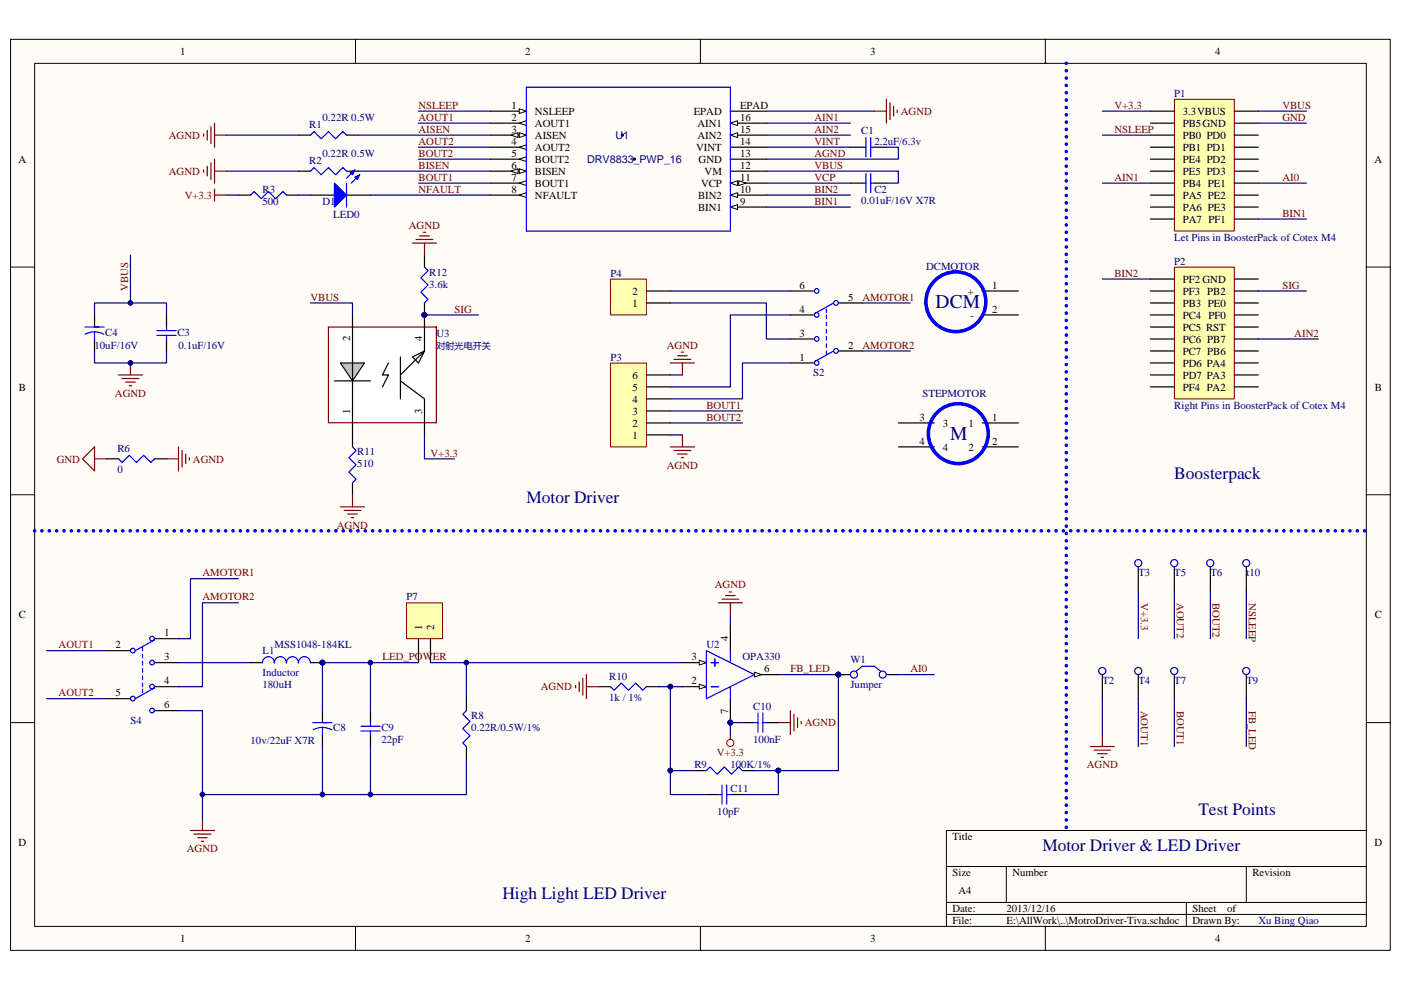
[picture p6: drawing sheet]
<svg xmlns="http://www.w3.org/2000/svg" width="297mm" height="210mm" viewBox="0 0 297 210" stroke-linecap="round" stroke-linejoin="round" font-family="sans-serif">
<path d="M2.3 8.4h292.5v193.2h-292.5z" fill="#fffcf8"/>
<path d="M2.2 8.3h292.6v193.3h-292.6z" fill="none" stroke="#000" stroke-width=".21"/>
<path d="M7.4 13.5h282.3v183h-282.3z" fill="#fffcf8"/>
<g fill="none" stroke="#000" stroke-width=".21">
<path d="M7.3 13.4h282.4v183.1h-282.4zM75.4 8.3v5.1M148.5 8.3v5.1M221.6 8.3v5.1M2.2 56.6h5.1M289.7 56.6h5.1M2.2 104.9h5.1M289.7 104.9h5.1M2.2 153.3h5.1M289.7 153.3h5.1M289.7 176.1h-89v20.4M75.4 196.5v5.1"/>
<path d="M148.5 196.5v5.1M200.7 183.8h89M200.7 191.4h89M200.7 194h89M213.4 183.8v7.6M221.6 196.5v5.1M251.5 191.4v5.1M264.2 183.8v7.6"/>
</g>
<path d="M104 23.6h7.6" fill="none" stroke="#000" stroke-width=".25"/>
<path d="M110.1 23.1l1.5 .5-1.5 .5z" fill="#fffcf8" stroke="#000" stroke-width=".21"/>
<path d="M104 26.1h7.6" fill="none" stroke="#000" stroke-width=".25"/>
<path d="M110.1 26.1l1.5-.5v1z" fill="#fffcf8" stroke="#000" stroke-width=".21"/>
<path d="M104 28.7h7.6" fill="none" stroke="#000" stroke-width=".25"/>
<g fill="#fffcf8" stroke="#000" stroke-width=".21">
<path d="M110.1 28.2l1.5 .5-1.5 .5z"/>
<path d="M108.3 28.7l1.5-.5v1z"/>
</g>
<path d="M104 31.2h7.6" fill="none" stroke="#000" stroke-width=".25"/>
<path d="M110.1 31.2l1.5-.5v1z" fill="#fffcf8" stroke="#000" stroke-width=".21"/>
<path d="M104 33.8h7.6" fill="none" stroke="#000" stroke-width=".25"/>
<path d="M110.1 33.8l1.5-.5v1z" fill="#fffcf8" stroke="#000" stroke-width=".21"/>
<path d="M104 36.3h7.6" fill="none" stroke="#000" stroke-width=".25"/>
<g fill="#fffcf8" stroke="#000" stroke-width=".21">
<path d="M110.1 35.8l1.5 .5-1.5 .5z"/>
<path d="M108.3 36.3l1.5-.5v1z"/>
</g>
<path d="M104 38.8h7.6" fill="none" stroke="#000" stroke-width=".25"/>
<path d="M110.1 38.8l1.5-.5v1z" fill="#fffcf8" stroke="#000" stroke-width=".21"/>
<path d="M104 41.4h7.6" fill="none" stroke="#000" stroke-width=".25"/>
<path d="M110.1 41.4l1.5-.5v1z" fill="#fffcf8" stroke="#000" stroke-width=".21"/>
<path d="M154.9 43.9h7.6" fill="none" stroke="#000" stroke-width=".25"/>
<path d="M154.9 43.9l1.5-.5v1z" fill="#fffcf8" stroke="#000" stroke-width=".21"/>
<path d="M154.9 41.4h7.6" fill="none" stroke="#000" stroke-width=".25"/>
<path d="M154.9 41.4l1.5-.5v1z" fill="#fffcf8" stroke="#000" stroke-width=".21"/>
<path d="M154.9 38.8h7.6" fill="none" stroke="#000" stroke-width=".25"/>
<g fill="#fffcf8" stroke="#000" stroke-width=".21">
<path d="M154.9 38.8l1.5-.5v1z"/>
<path d="M156.6 38.3l1.6 .5-1.6 .5z"/>
</g>
<path d="M154.9 36.3h7.6M154.9 33.8h7.6M154.9 31.2h7.6M154.9 28.7h7.6" fill="none" stroke="#000" stroke-width=".25"/>
<path d="M154.9 28.7l1.5-.5v1z" fill="#fffcf8" stroke="#000" stroke-width=".21"/>
<path d="M154.9 26.1h7.6" fill="none" stroke="#000" stroke-width=".25"/>
<path d="M154.9 26.1l1.5-.5v1z" fill="#fffcf8" stroke="#000" stroke-width=".21"/>
<path d="M154.9 23.6h7.6" fill="none" stroke="#000" stroke-width=".25"/>
<path d="M111.6 18.5h43.3v30.5h-43.3z" fill="none" stroke="#00f" stroke-width=".25"/>
<g fill="#000080" stroke="#000080" stroke-width=".21">
<path d="M134.3 33.6h.4v.3h-.4z" fill-rule="evenodd"/>
<circle cx="132" cy="28.7" r=".24"/>
</g>
<path d="M249 21.1h12.7v27.9h-12.7z" fill="#ffffb0"/>
<path d="M249 21.1h12.7v27.9h-12.7z" fill="none" stroke="#800000" stroke-width=".21"/>
<g fill="none" stroke="#000" stroke-width=".25">
<path d="M243.9 23.6h5.1M243.9 26.1h5.1M243.9 28.7h5.1M243.9 31.2h5.1M243.9 33.8h5.1M243.9 36.3h5.1M243.9 38.8h5.1M261.7 23.6h5.1M261.7 26.1h5.1M261.7 28.7h5.1M261.7 31.2h5.1M261.7 33.8h5.1"/>
<path d="M261.7 36.3h5.1M261.7 38.8h5.1M243.9 41.4h5.1M243.9 43.9h5.1M243.9 46.5h5.1M261.7 41.4h5.1M261.7 43.9h5.1M261.7 46.5h5.1"/>
</g>
<path d="M249 56.7h12.7v27.9h-12.7z" fill="#ffffb0"/>
<path d="M249 56.7h12.7v27.9h-12.7z" fill="none" stroke="#800000" stroke-width=".21"/>
<g fill="none" stroke="#000" stroke-width=".25">
<path d="M63.3 28.7h2.5M63.3 36.3h2.5M73.5 28.7h2.5M73.5 36.3h2.5M180.3 31.2h2.5M180.3 38.8h2.5M185.4 31.2h2.5M185.4 38.8h2.5M50.6 41.4h2.5M60.7 41.4h2.6M243.9 59.2h5.1M261.7 59.2h5.1"/>
<path d="M20 66.8v2.6M20 71.9v2.5M35.3 66.8v2.6M35.3 71.9v2.5M167.6 61.7h5.1M167.6 66.8h5.1M167.6 71.9h5.1M167.6 77h5.1M177.8 64.3h5M177.8 74.4h5M243.9 61.7h5.1M243.9 64.3h5.1"/>
<path d="M243.9 66.8h5.1M243.9 69.4h5.1M243.9 71.9h5.1M243.9 74.4h5.1M243.9 77h5.1M243.9 79.5h5.1M261.7 61.7h5.1M261.7 64.3h5.1M261.7 66.8h5.1M261.7 69.4h5.1M261.7 71.9h5.1M261.7 74.4h5.1"/>
<path d="M261.7 77h5.1M261.7 79.5h5.1M22.6 97.3h2.5M32.8 97.3h2.5M243.9 82.1h5.1M261.7 82.1h5.1M22.6 138h5.1M32.8 135.5h5M22.6 148.2h5.1M32.8 140.5h5M32.8 145.6h5M32.8 150.7h5"/>
<path d="M53.1 140.5h2.5M65.8 140.5h2.6M68.4 150.7v2.6M68.4 155.8v2.5"/>
</g>
<g fill="none" stroke="#00f" stroke-width=".25">
<path d="M65.8 28.7l.8-.8 1.5 1.5 1.5-1.5 1.6 1.5 1.5-1.5 .8 .8M65.8 36.3l.8-.8 1.5 1.6 1.5-1.6 1.6 1.6 1.5-1.6 .8 .8M182.8 31.2h.8M182.8 38.8h.8M183.6 29.2v4.1M183.6 36.8v4.1M184.6 29.2v4.1M184.6 36.8v4.1M184.6 31.2h.8M184.6 38.8h.8M53.1 41.4l.8-.8 1.5 1.5 1.5-1.5 1.6 1.5 1.5-1.5 .7 .8M18 69.4h4.1"/>
<path d="M18.1 70.9l.7-.3 1.2-.2 .9 .1 1.1 .4M20 70.4v1.5M33.3 71.1h4M33.3 70.1h4M35.3 69.4v.7M35.3 71.1v.8M175.2 65.5v.8M175.2 66.8v.8M175.2 68.3v.8M175.2 69.9v.7M175.2 71.4v.8M175.2 72.9v.8"/>
<path d="M175.2 74.4v.8M176.7 74.4l-4 2.3M176.7 64.3l-4 2.2M25.1 97.3l.8 .8 1.5-1.5 1.5 1.5 1.6-1.5 1.5 1.5 .8-.8M30.2 137.2v.8M30.2 138.8v.7M32.8 135.7l-4.1 2.3M30.2 140.3v.8M30.2 141.8v.8M30.2 143.3v.8M30.2 144.9v.7M30.2 146.2v.7"/>
<path d="M32.8 145.9l-4.1 2.3M55.6 140.5a1.27 1.27 0 0 1 1.3-1.2 1.27 1.27 0 0 1 1.3 1.3v-.1M58.2 140.5v.1a1.26 1.26 0 0 1 1.2-1.3 1.26 1.26 0 0 1 1.3 1.3v-.1M60.7 140.5v.1a1.26 1.26 0 0 1 1.3-1.3 1.26 1.26 0 0 1 1.3 1.3v-.1a1.25 1.25 0 0 1 1.3-1.2 1.27 1.27 0 0 1 1.2 1.3v-.1M66.3 153.3h4.1M66.4 154.8l1.1-.4 .9-.1 1.2 .2 .8 .3M68.4 154.3v1.5"/>
<circle cx="173.2" cy="77" r=".49"/>
<circle cx="173.2" cy="66.8" r=".49"/>
<circle cx="173.2" cy="71.9" r=".49"/>
<circle cx="173.2" cy="61.7" r=".49"/>
<circle cx="177.2" cy="64.3" r=".5"/>
<circle cx="177.2" cy="74.4" r=".5"/>
<circle cx="28.2" cy="138" r=".49"/>
<circle cx="32.2" cy="135.5" r=".49"/>
<circle cx="28.2" cy="148.2" r=".49"/>
<circle cx="32.2" cy="140.5" r=".49"/>
<circle cx="32.2" cy="150.7" r=".49"/>
<circle cx="32.2" cy="145.6" r=".49"/>
</g>
<g fill="none" stroke="#800000" stroke-width=".25">
<path d="M43.2 28.4v.5M43.2 36v.6M43.9 27.6v2.1M43.9 35.3v2M44.7 26.9v3.6M44.7 34.5v3.6M45.5 28.7h2.5M45.5 36.3h2.5M45.5 26.1v5.1M45.5 33.8v5M185.4 23.6h2.5M187.9 21v5.1"/>
<path d="M188.7 21.8v3.6M189.5 22.6v2M190.2 23.3v.5M45.5 41.4h2.5M45.5 40.1v2.6M25.1 79.5h5.1M27.7 77v2.5M17.5 97.3l2.5-2.5v5.1zM20 97.3h2.6M25.9 80.3h3.5M26.6 81h2.1M27.4 81.8h.5"/>
<path d="M35.3 97.3h2.5M37.8 94.8v5.1M38.6 95.5v3.6M39.4 96.3v2M40.1 97.1v.5M40.4 176.1h5.1M41.1 176.9h3.6M41.9 177.7h2M42.7 178.4h.5M42.9 173.6v2.5"/>
</g>
<g fill="none" stroke="#000080" stroke-width=".25">
<path d="M48 28.7h15.3M48 36.3h15.3M76 28.7h28M76 36.3h28M88.7 23.6h15.3M88.7 26.1h15.3M88.7 31.2h15.3M88.7 33.8h15.3M88.7 38.8h15.3M162.5 36.3h28v2.5h-2.6M162.5 23.6h22.9M162.5 26.1h17.8"/>
<path d="M162.5 31.2h17.8M162.5 38.8h17.8M162.5 28.7h17.8M187.9 31.2h2.6v2.6h-28M233.7 23.6h10.2M233.7 38.8h10.2M233.7 28.7h10.2M266.8 23.6h10.2M266.8 26.1h10.2M48 41.4h2.6M63.3 41.4h2.5M78.5 41.4h25.5"/>
<path d="M162.5 41.4h17.8M162.5 43.9h17.8M233.7 59.2h10.2M266.8 46.5h10.2M20 74.4v2.6h15.3v-2.6M20 66.8v-2.5h15.3v2.5M182.8 64.3h10.2M182.8 74.4h10.2M266.8 71.9h12.7M9.9 138h12.7M50.6 122.7h-10.2v12.8h-2.6M50.6 127.8h-7.7v17.8h-5.1"/>
<path d="M9.9 148.2h12.7M37.8 150.7h5.1v22.9M37.8 140.5h15.3"/>
</g>
<g fill="#000080" stroke="#000080" stroke-width=".21">
<circle cx="27.7" cy="77" r=".49"/>
<circle cx="68.4" cy="140.5" r=".49"/>
</g>
<path d="M226.1 13.4v162.7M7.3 112.6h282.4" fill="none" stroke="#00f" stroke-width=".76" stroke-dasharray="0 1.5"/>
<path d="M86.2 127.9h7.6v7.6h-7.6z" fill="#ffffb0"/>
<g fill="none" stroke="#800000" stroke-width=".21">
<path d="M86.2 127.9h7.6v7.6h-7.6z"/>
<circle cx="154.8" cy="157.6" r=".75"/>
</g>
<g fill="none" stroke="#000" stroke-width=".25">
<path d="M65.8 41.4h5.1M73.5 41.4h5M88.7 135.5v5M91.3 135.5v5M241.3 120.2v5.1M249 120.2v5.1M256.6 120.2v5.1M264.2 120.2v5.1M78.5 150.7v2.6M78.5 155.8v2.5M98.9 148.2v2.5M98.9 158.3v2.6"/>
<path d="M126.9 145.6h2.5M137.1 145.6h2.5M144.7 145.6h5.1M157.4 153.3h2.6M162.5 153.3h2.5M177.8 143.1h2.5M187.9 143.1h2.6M233.7 143.1v5.1M241.3 143.1v5.1M249 143.1v5.1M264.2 143.1v5.1M147.2 163.4h2.6"/>
<path d="M149.8 168.5h2.5M154.9 168.5h2.5M157.4 163.4h2.6"/>
</g>
<g fill="none" stroke="#00f" stroke-width=".25">
<path d="M73.5 38.8v5.1M75.2 36l-1.7 1.8M76.3 37.1l-1.8 1.7M76.5 154h4.1M76.5 155h4.1M78.5 153.3v.7M78.5 155v.8M98.9 150.7l-.8 .8 1.5 1.5-1.5 1.5 1.5 1.6-1.5 1.5 .8 .7M129.4 145.6l.8 .8 1.5-1.5 1.5 1.5 1.6-1.5 1.5 1.5 .8-.8M160 153.3h.7M160.7 151.2v4.1M161.7 151.2v4.1"/>
<path d="M161.7 153.3h.8M186.7 142.3l-1.3-1h-2.6l-1.2 1M149.8 163.4l.7-.7 1.6 1.5 1.5-1.5 1.5 1.5 1.5-1.5 .8 .7M152.3 168.5h.8M153.1 166.5v4.1M154.1 166.5v4.1M154.1 168.5h.8"/>
<circle cx="241.3" cy="119.4" r=".75"/>
<circle cx="249" cy="119.4" r=".75"/>
<circle cx="256.6" cy="119.4" r=".75"/>
<circle cx="264.2" cy="119.4" r=".75"/>
<circle cx="181" cy="143.1" r=".75"/>
<circle cx="187.1" cy="143.1" r=".75"/>
<circle cx="233.7" cy="142.3" r=".75"/>
<circle cx="241.3" cy="142.3" r=".75"/>
<circle cx="249" cy="142.3" r=".75"/>
<circle cx="264.2" cy="142.3" r=".75"/>
</g>
<g fill="none" stroke="#000080" stroke-width=".25">
<path d="M241.3 125.3v10.2M249 125.3v10.2M256.6 125.3v10.2M264.2 125.3v10.2M68.4 158.3v10.2M78.5 140.5v10.2M78.5 158.3v10.2M88.7 140.5h-20.3v10.2M98.9 140.5v7.7M165 143.1h12.8M190.5 143.1h7.6M233.7 148.2v7.6"/>
<path d="M241.3 148.2v10.1M249 148.2v10.1M264.2 148.2v10.1M98.9 160.9v7.6h-56"/>
</g>
<g fill="#000080" stroke="#000080" stroke-width=".21">
<circle cx="42.9" cy="168.5" r=".49"/>
<circle cx="68.4" cy="140.5" r=".49"/>
<circle cx="177.7" cy="143.1" r=".5"/>
<circle cx="98.9" cy="140.5" r=".49"/>
<circle cx="68.4" cy="168.5" r=".49"/>
<circle cx="78.5" cy="140.5" r=".5"/>
<circle cx="78.5" cy="168.5" r=".5"/>
</g>
<g fill="none" stroke="#800000" stroke-width=".25">
<path d="M152.3 127.8h5.1M153.1 127.1h3.5M153.8 126.3h2.1M154.6 125.6h.5M154.9 127.8v2.6M154.9 155.8v1M165 153.3h2.6M167.6 150.7v5.1M168.3 151.5v3.5M169.1 152.3v2M169.9 153v.5M231.2 158.3h5.1"/>
<path d="M231.9 159.1h3.6M232.7 159.9h2M233.7 155.8v2.5M233.5 160.6h.5"/>
</g>
<g fill="#00f" stroke="#00f" stroke-width=".25">
<path d="M70.9 38.8l2.6 2.6-2.6 2.5z"/>
<path d="M75.2 37.6l1.1-.5-.5 1z"/>
<path d="M74.2 36.6l1-.6-.5 1.1z"/>
</g>
<path d="M148.2 145.1l1.6 .5-1.6 .6z" fill="#fffcf8" stroke="#000" stroke-width=".21"/>
<path d="M144.7 140.5h5.1" fill="none" stroke="#000" stroke-width=".25"/>
<path d="M148.2 140l1.6 .5-1.6 .6z" fill="#fffcf8" stroke="#000" stroke-width=".21"/>
<path d="M160 143.1h5" fill="none" stroke="#000" stroke-width=".25"/>
<path d="M160 142.6l1.5 .5-1.5 .5z" fill="#fffcf8" stroke="#000" stroke-width=".21"/>
<path d="M90 54.1v2.5M90 64.3v2.5M74.7 92.2v2.6M74.7 102.4v2.5M154.9 132.9v5.1M154.9 148.2v5.1" fill="none" stroke="#000" stroke-width=".25"/>
<g fill="#000080" stroke="#000080" stroke-width=".21">
<circle cx="154.8" cy="153.3" r=".49"/>
<circle cx="142.1" cy="163.4" r=".49"/>
<circle cx="165" cy="163.4" r=".5"/>
<circle cx="177.7" cy="143.1" r=".5"/>
<circle cx="142.1" cy="145.6" r=".49"/>
<circle cx="27.7" cy="64.3" r=".49"/>
<circle cx="90" cy="66.8" r=".5"/>
</g>
<path d="M90 56.6l.8 .8-1.6 1.5 1.6 1.6-1.6 1.5 1.6 1.5-.8 .8M74.7 94.8l.8 .7-1.5 1.6 1.5 1.5-1.5 1.5 1.5 1.5-.8 .8M149.8 138l10.2 5.1-10.2 5.1zM151.6 139.8v1.5M154.9 138v2.5M150.8 145.6h1.5M150.8 140.5h1.5M154.9 145.6v2.6" fill="none" stroke="#00f" stroke-width=".25"/>
<g fill="none" stroke="#000080" stroke-width=".25">
<path d="M266.8 38.8h10.2M27.7 54.1v10.2M266.8 61.7h10.2M142.1 87.2h15.3M142.1 89.7h15.3M154.9 130.4v2.5M91.3 140.5h53.4M139.6 145.6h2.5M144.7 145.6h-2.6v17.8M157.4 153.3h-2.5v2.5M177.8 143.1v20.3h-12.8M147.2 163.4h-5.1v5.1h7.7"/>
<path d="M160 163.4h5M165 163.4v5.1h-7.6"/>
</g>
<path d="M122 145.4v.5M122.8 144.6v2.1M123.6 143.9v3.5M124.3 143.1v5.1M124.3 145.6h2.6" fill="none" stroke="#800000" stroke-width=".25"/>
<path d="M129.5 77h7.6v17.8h-7.6z" fill="#ffffb0"/>
<path d="M129.4 77h7.7v17.8h-7.7z" fill="none" stroke="#800000" stroke-width=".21"/>
<path d="M137.1 79.5h5M208.3 61.7h7.6M208.3 66.8h7.6M137.1 92.2h5M137.1 89.7h5M137.1 87.2h5M137.1 84.6h5M137.1 82.1h5M190.5 89.7h7.6M190.5 94.8h7.6M208.3 89.7h7.6M208.3 94.8h7.6" fill="none" stroke="#000" stroke-width=".25"/>
<path d="M142.1 77h5.1M142.9 76.2h3.6M143.7 75.5h2M144.4 74.7h.5M144.7 77v2.5M142.1 94.8h5.1M142.9 95.5h3.6M143.7 96.3h2M144.4 97.1h.5M144.7 92.2v2.6" fill="none" stroke="#800000" stroke-width=".25"/>
<path d="M142.1 79.5h2.6M167.6 66.8h-12.7v15.3h-12.8M167.6 77h-10.2v7.6h-15.3M142.1 92.2h2.6" fill="none" stroke="#000080" stroke-width=".25"/>
<g fill="none" stroke="#00f" stroke-width=".76">
<circle cx="202.7" cy="64" r="6.3"/>
<circle cx="203.2" cy="92" r="6.3"/>
</g>
<path d="M129.5 59.2h7.6v7.6h-7.6z" fill="#ffffb0"/>
<path d="M129.4 59.2h7.7v7.6h-7.7z" fill="none" stroke="#800000" stroke-width=".21"/>
<path d="M137.1 64.3h5M137.1 61.7h5" fill="none" stroke="#000" stroke-width=".25"/>
<path d="M142.1 64.3h20.4v7.6h5.1M142.1 61.7h25.5" fill="none" stroke="#000080" stroke-width=".25"/>
<path d="M69.6 69.4v20.3h22.9v-20.3z" fill-rule="evenodd" fill="#fff" stroke="#800000" stroke-width=".25"/>
<path d="M72.2 77h5.1l-2.6 3.8z" fill="#c0c0c0" stroke="#110f0a" stroke-width=".25"/>
<path d="M74.7 66.8v25.4M82.4 77l-1.3 2.5h1.3l-1.3 2.6M84.9 75.7v8.9M90 66.8v7.6l-2.5 1.3 1.2 1.3 1.3-2.6-5.1 5.1M70.9 80.8h7.6M84.9 80.8l5.1 3.8v7.6" fill="none" stroke="#000" stroke-width=".25"/>
<circle cx="90" cy="66.8" r=".5" fill="#000080" stroke="#000080" stroke-width=".21"/>
<path d="M87.5 51.6h5M88.2 50.8h3.6M89 50h2M89.7 49.3h.6M90 51.6v2.5M72.2 107.5h5.1M73 108.3h3.5M73.7 109h2.1M74.5 109.8h.5M74.7 104.9v2.6" fill="none" stroke="#800000" stroke-width=".25"/>
<path d="M65.8 64.3h8.9v2.5M90 66.8h11.4M90 92.2v5.1h6.3" fill="none" stroke="#000080" stroke-width=".25"/>
<g font-size="4.1" fill="#000080">
<text x="198.4" y="65.4">DCM</text>
<text x="201.4" y="93.4">M</text>
</g>
<g font-size="3.7" fill="#000080">
<text x="249" y="101.6">Boosterpack</text>
<text x="111.6" y="106.7">Motor Driver</text>
<text x="254.1" y="172.8">Test Points</text>
<text x="221" y="180.4">Motor Driver &amp; LED Driver</text>
<text x="106.5" y="190.6">High Light LED Driver</text>
</g>
<g font-size="2.3">
<text x="38.2" y="11.7">1</text>
<text x="111.4" y="11.7">2</text>
<text x="184.5" y="11.7">3</text>
<text x="257.6" y="11.7">4</text>
<text x="108.4" y="23.1">1</text>
<text x="156.9" y="23.1">EPAD</text>
<text x="108.4" y="25.6">2</text>
<text x="108.4" y="28.2">3</text>
<text x="113.4" y="24.4">NSLEEP</text>
<text x="113.4" y="26.9">AOUT1</text>
<text x="113.4" y="29.5">AISEN</text>
<text x="147.1" y="24.4">EPAD</text>
<text x="147.9" y="29.5">AIN2</text>
<text x="147.9" y="26.9">AIN1</text>
<text x="156.9" y="28.2">15</text>
<text x="156.9" y="25.6">16</text>
<text x="250.8" y="24.4">3.3VBUS</text>
<text x="250.8" y="26.9">PB5GND</text>
<text x="250.8" y="29.5">PB0 PD0</text>
<text x="4" y="34.5">A</text>
<text x="108.4" y="30.7">4</text>
<text x="108.4" y="33.3">5</text>
<text x="108.4" y="35.8">6</text>
<text x="113.4" y="32">AOUT2</text>
<text x="113.4" y="34.5">BOUT2</text>
<text x="147.6" y="32">VINT</text>
<text x="148.1" y="34.5">GND</text>
<text x="156.9" y="33.3">13</text>
<text x="156.9" y="30.7">14</text>
<text x="156.9" y="35.8">12</text>
<text x="250.8" y="32">PB1 PD1</text>
<text x="250.8" y="34.5">PE4 PD2</text>
<text x="291.4" y="34.5">A</text>
<text x="108.4" y="38.4">7</text>
<text x="108.4" y="40.9">8</text>
<text x="113.4" y="37.1">BISEN</text>
<text x="113.4" y="39.6">BOUT1</text>
<text x="148.6" y="39.6">VCP</text>
<text x="149.4" y="37.1">VM</text>
<text x="156.9" y="40.9">10</text>
<text x="156.9" y="38.4">11</text>
<text x="250.8" y="37.1">PE5 PD3</text>
<text x="250.8" y="39.6">PB4 PE1</text>
<text x="113.4" y="42.2">NFAULT</text>
<text x="148" y="44.7">BIN1</text>
<text x="148" y="42.2">BIN2</text>
<text x="156.9" y="43.4">9</text>
<text x="250.8" y="42.2">PA5 PE2</text>
<text x="250.8" y="44.7">PA6 PE3</text>
<text x="250.8" y="47.2">PA7 PF1</text>
<text x="250.8" y="60">PF2 GND</text>
<text x="134.1" y="65">1</text>
<text x="134.1" y="62.5">2</text>
<text x="169.5" y="61.2">6</text>
<text x="179.8" y="63.8">5</text>
<text x="205.2" y="62.5">+</text>
<text x="210.3" y="61.2">1</text>
<text x="250.8" y="62.5">PF3 PB2</text>
<text x="250.8" y="65">PB3 PE0</text>
<text x="169.5" y="71.4">3</text>
<text x="169.5" y="66.3">4</text>
<text x="205.7" y="67.6">-</text>
<text x="210.3" y="66.3">2</text>
<text x="250.8" y="67.6">PC4 PF0</text>
<text x="250.8" y="70.1">PC5 RST</text>
<text x="74.2" y="72.4" transform="rotate(-90 74.2 72.4)">2</text>
<text x="89.5" y="72.4" transform="rotate(-90 89.5 72.4)">4</text>
<text x="169.5" y="76.5">1</text>
<text x="179.8" y="74">2</text>
<text x="250.8" y="72.7">PC6 PB7</text>
<text x="250.8" y="75.2">PC7 PB6</text>
<text x="250.8" y="77.8">PD6 PA4</text>
<text x="4" y="82.8">B</text>
<text x="134.1" y="82.8">5</text>
<text x="134.1" y="80.3">6</text>
<text x="250.8" y="80.3">PD7 PA3</text>
<text x="250.8" y="82.8">PF4 PA2</text>
<text x="291.5" y="82.8">B</text>
<text x="74.2" y="87.8" transform="rotate(-90 74.2 87.8)">1</text>
<text x="89.5" y="87.8" transform="rotate(-90 89.5 87.8)">3</text>
<text x="134.1" y="87.9">3</text>
<text x="134.1" y="85.4">4</text>
<text x="194.9" y="89.2">3</text>
<text x="210.3" y="89.2">1</text>
<text x="134.1" y="93">1</text>
<text x="134.1" y="90.5">2</text>
<text x="194.9" y="94.3">4</text>
<text x="199.9" y="90.5">3</text>
<text x="199.9" y="95.6">4</text>
<text x="205.4" y="90.5">1</text>
<text x="205.4" y="95.6">2</text>
<text x="210.3" y="94.3">2</text>
<text x="4" y="131.2">C</text>
<text x="291.5" y="131.2">C</text>
<text x="24.5" y="137.5">2</text>
<text x="34.8" y="135">1</text>
<text x="89.5" y="133.7" transform="rotate(-90 89.5 133.7)">1</text>
<text x="92.1" y="133.7" transform="rotate(-90 92.1 133.7)">2</text>
<text x="154.4" y="136" transform="rotate(-90 154.4 136)">4</text>
<text x="34.8" y="140.1">3</text>
<text x="146.6" y="140.1">3</text>
<text x="162" y="142.6">6</text>
<text x="24.5" y="147.7">5</text>
<text x="34.8" y="145.2">4</text>
<text x="146.6" y="145.2">2</text>
<text x="34.8" y="150.2">6</text>
<text x="154.4" y="151.4" transform="rotate(-90 154.4 151.4)">7</text>
<text x="4" y="179.5">D</text>
<text x="201.9" y="178.2">Title</text>
<text x="291.4" y="179.5">D</text>
<text x="201.9" y="185.8">Size</text>
<text x="214.6" y="185.8">Number</text>
<text x="265.5" y="185.8">Revision</text>
<text x="203.2" y="189.7">A4</text>
<text x="201.9" y="193.5">Date:</text>
<text x="201.9" y="196">File:</text>
<text x="213.4" y="193.5">2013/12/16</text>
<text x="213.4" y="196">E:\AllWork\..\MotroDriver-Tiva.schdoc</text>
<text x="252.8" y="193.5">Sheet</text>
<text x="252.8" y="196">Drawn By:</text>
<text x="260.2" y="193.5">of</text>
<text x="38.2" y="199.8">1</text>
<text x="111.4" y="199.8">2</text>
<text x="184.5" y="199.8">3</text>
<text x="257.6" y="199.8">4</text>
</g>
<g font-size="2.3" fill="#800000">
<text x="88.7" y="23.1">NSLEEP</text>
<text x="236.3" y="23.1">V+3.3</text>
<text x="271.9" y="23.1">VBUS</text>
<text x="35.8" y="29.5">AGND</text>
<text x="88.7" y="28.2">AISEN</text>
<text x="88.7" y="25.6">AOUT1</text>
<text x="172.7" y="25.6">AIN1</text>
<text x="172.7" y="28.2">AIN2</text>
<text x="191" y="24.4">AGND</text>
<text x="236.3" y="28.2">NSLEEP</text>
<text x="271.9" y="25.6">GND</text>
<text x="88.7" y="35.8">BISEN</text>
<text x="88.7" y="30.7">AOUT2</text>
<text x="88.7" y="33.3">BOUT2</text>
<text x="172.7" y="33.3">AGND</text>
<text x="172.7" y="30.7">VINT</text>
<text x="172.7" y="35.8">VBUS</text>
<text x="35.8" y="37.1">AGND</text>
<text x="88.7" y="38.4">BOUT1</text>
<text x="88.7" y="40.9">NFAULT</text>
<text x="172.7" y="38.4">VCP</text>
<text x="172.7" y="40.9">BIN2</text>
<text x="236.3" y="38.4">AIN1</text>
<text x="271.9" y="38.4">AI0</text>
<text x="39.2" y="42.2">V+3.3</text>
<text x="172.7" y="43.4">BIN1</text>
<text x="271.9" y="46">BIN1</text>
<text x="86.7" y="48.5">AGND</text>
<text x="236.3" y="58.7">BIN2</text>
<text x="27.2" y="61.7" transform="rotate(-90 27.2 61.7)">VBUS</text>
<text x="65.8" y="63.8">VBUS</text>
<text x="182.9" y="63.8">AMOTOR1</text>
<text x="271.9" y="61.2">SIG</text>
<text x="96.4" y="66.3">SIG</text>
<text x="274.4" y="71.4">AIN2</text>
<text x="141.4" y="74">AGND</text>
<text x="182.9" y="74">AMOTOR2</text>
<text x="24.4" y="84.1">AGND</text>
<text x="149.8" y="86.7">BOUT1</text>
<text x="149.8" y="89.2">BOUT2</text>
<text x="12" y="98.1">GND</text>
<text x="40.9" y="98.1">AGND</text>
<text x="91.3" y="96.8">V+3.3</text>
<text x="141.4" y="99.4">AGND</text>
<text x="71.4" y="112.1">AGND</text>
<text x="42.9" y="122.3">AMOTOR1</text>
<text x="151.5" y="124.8">AGND</text>
<text x="42.9" y="127.4">AMOTOR2</text>
<text x="241.8" y="127.8" transform="rotate(90 241.8 127.8)">V+3.3</text>
<text x="249.5" y="127.8" transform="rotate(90 249.5 127.8)">AOUT2</text>
<text x="257.1" y="127.8" transform="rotate(90 257.1 127.8)">BOUT2</text>
<text x="264.7" y="127.8" transform="rotate(90 264.7 127.8)">NSLEEP</text>
<text x="12.4" y="137.5">AOUT1</text>
<text x="81.1" y="140.1">LED_POWER</text>
<text x="167.6" y="142.6">FB_LED</text>
<text x="193" y="142.6">AI0</text>
<text x="12.4" y="147.7">AOUT2</text>
<text x="114.7" y="146.4">AGND</text>
<text x="170.6" y="154.1">AGND</text>
<text x="241.8" y="150.7" transform="rotate(90 241.8 150.7)">AOUT1</text>
<text x="249.5" y="150.7" transform="rotate(90 249.5 150.7)">BOUT1</text>
<text x="264.7" y="150.7" transform="rotate(90 264.7 150.7)">FB_LED</text>
<text x="152" y="160.4">V+3.3</text>
<text x="230.4" y="163">AGND</text>
<text x="39.6" y="180.7">AGND</text>
</g>
<g font-size="2.3" fill="#000080">
<text x="249" y="20.6">P1</text>
<text x="65.6" y="27.2">R1</text>
<text x="68.4" y="25.6">0.22R 0.5W</text>
<text x="130.5" y="29.5">U1</text>
<text x="182.6" y="28.4">C1</text>
<text x="65.6" y="34.8">R2</text>
<text x="68.4" y="33.3">0.22R 0.5W</text>
<text x="124.5" y="34.5">DRV8833_PWP_16</text>
<text x="185.4" y="30.7">2.2uF/6.3v</text>
<text x="55.7" y="40.9">R3</text>
<text x="185.4" y="40.9">C2</text>
<text x="55.7" y="43.4">500</text>
<text x="68.4" y="43.4">D1</text>
<text x="70.7" y="46.2">LED0</text>
<text x="182.6" y="43.2">0.01uF/16V X7R</text>
<text x="249" y="51.1">Let Pins in BoosterPack of Cotex M4</text>
<text x="91" y="58.4">R12</text>
<text x="129.4" y="58.7">P4</text>
<text x="196.3" y="57.2">DCMOTOR</text>
<text x="249" y="56.2">P2</text>
<text x="91" y="61">3.6k</text>
<text x="22.3" y="71.2">C4</text>
<text x="37.6" y="71.2">C3</text>
<text x="92.5" y="71.4">U3</text>
<text x="20" y="74">10uF/16V</text>
<text x="37.9" y="74">0.1uF/16V</text>
<text x="129.4" y="76.5">P3</text>
<text x="172.4" y="79.8">S2</text>
<text x="195.6" y="84.1">STEPMOTOR</text>
<text x="249" y="86.7">Right Pins in BoosterPack of Cotex M4</text>
<text x="24.9" y="95.8">R6</text>
<text x="24.9" y="100.4">0</text>
<text x="75.8" y="99.1">510</text>
<text x="75.8" y="96.6">R11</text>
<text x="241.4" y="122.3">T3</text>
<text x="249" y="122.3">T5</text>
<text x="256.6" y="122.3">T6</text>
<text x="264.3" y="122.3">t10</text>
<text x="86.2" y="127.4">P7</text>
<text x="58.2" y="137.5">MSS1048-184KL</text>
<text x="149.8" y="137.5">U2</text>
<text x="55.7" y="138.8">L1</text>
<text x="55.7" y="143.4">Inductor</text>
<text x="157.4" y="140.1">OPA330</text>
<text x="180.3" y="140.6">W1</text>
<text x="55.7" y="145.9">180uH</text>
<text x="129.2" y="148.7">1k / 1%</text>
<text x="129.2" y="144.1">R10</text>
<text x="180.3" y="145.9">Jumper</text>
<text x="233.7" y="145.2">T2</text>
<text x="241.4" y="145.2">T4</text>
<text x="249" y="145.2">T7</text>
<text x="264.3" y="145.2">T9</text>
<text x="27.7" y="153.5">S4</text>
<text x="70.7" y="155.1">C8</text>
<text x="80.9" y="155.1">C9</text>
<text x="99.9" y="155.1">0.22R/0.5W/1%</text>
<text x="99.9" y="152.5">R8</text>
<text x="159.7" y="150.5">C10</text>
<text x="53.1" y="157.9">10v/22uF X7R</text>
<text x="80.9" y="157.6">22pF</text>
<text x="159.7" y="157.6">100nF</text>
<text x="147.2" y="163">R9</text>
<text x="154.9" y="163">100K/1%</text>
<text x="152.1" y="172.9">10pF</text>
<text x="154.9" y="168">C11</text>
<text x="266.8" y="196">Xu Bing Qiao</text>
</g>
<text font-size="1.9" fill="#000080" x="92.5" y="74">对射光电开关</text>
</svg>
